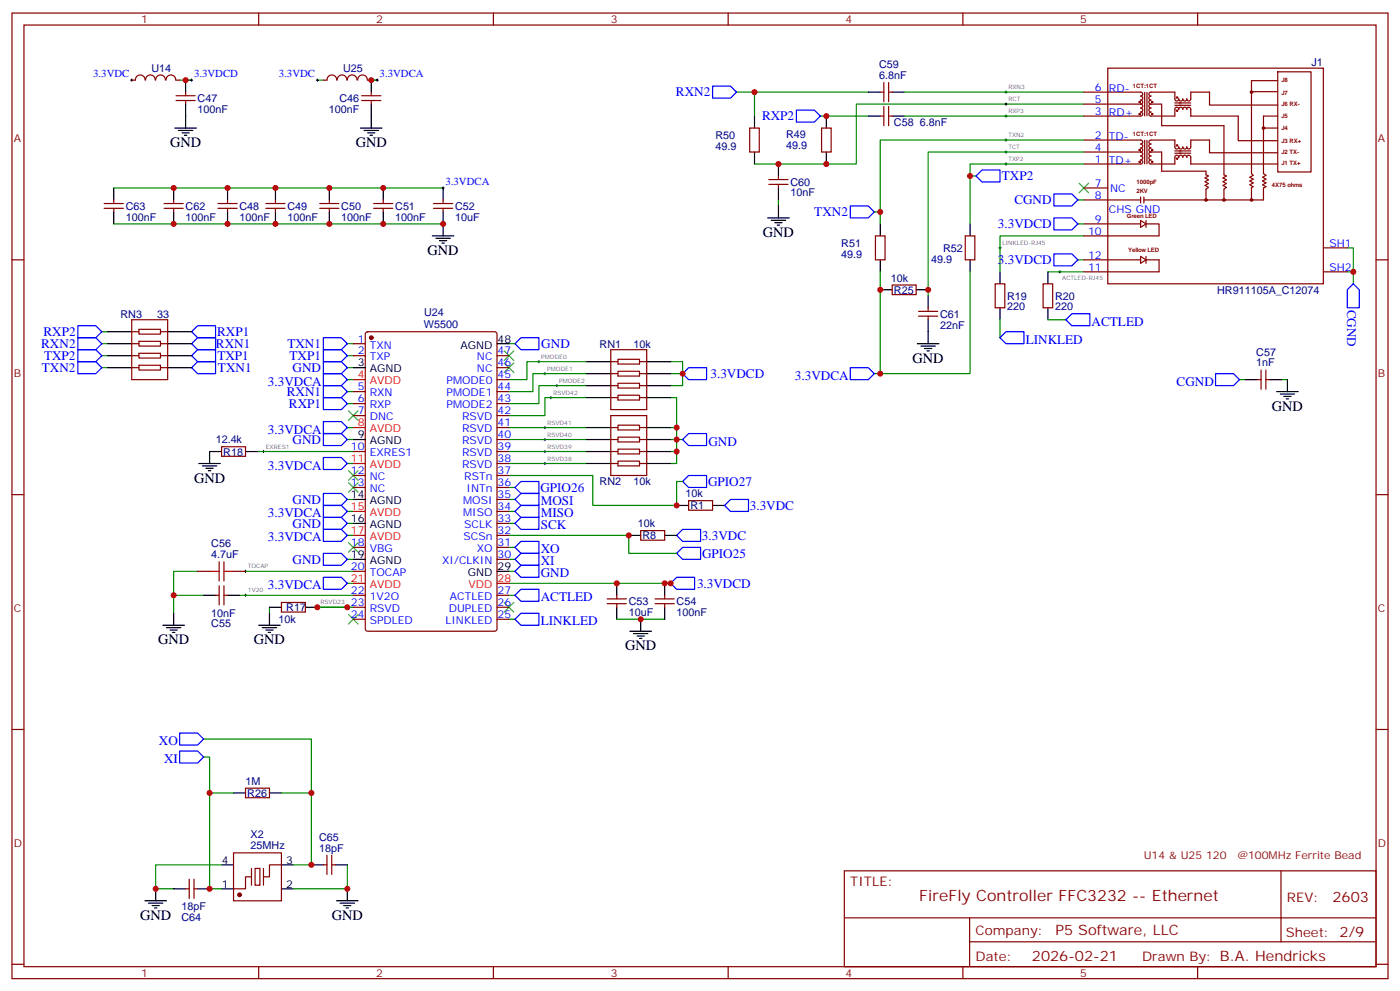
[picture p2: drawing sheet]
<svg xmlns="http://www.w3.org/2000/svg" width="412mm" height="292mm" viewBox="0 0 412 292" stroke-linecap="round" stroke-linejoin="round" font-family="sans-serif">
<g fill="none" stroke="#870000" stroke-width=".35">
<path d="M3.5 3.8h405.4v284.4h-405.4zM7.1 7.4h398.2v277.3h-398.2zM76.2 3.8v3.6M145.3 3.8v3.6M214.5 3.8v3.6M283.6 3.8v3.6M352.8 3.8v3.6M38.8 23.6h1.1M39.9 23.6a1.41 1.41 0 0 1 1.4-1.5 1.41 1.41 0 0 1 1.4 1.5M42.9 23.6a1.41 1.41 0 0 1 1.4-1.5 1.41 1.41 0 0 1 1.4 1.5M45.9 23.6a1.41 1.41 0 0 1 1.4-1.5 1.41 1.41 0 0 1 1.4 1.5M48.9 23.6a1.41 1.41 0 0 1 1.4-1.5 1.41 1.41 0 0 1 1.4 1.5"/>
<path d="M51.9 28.2h5.6M51.9 29.6h5.6M51.9 23.6h1M54.7 27.1v1.1M54.7 29.6v1.1M99.2 23.6a1.41 1.41 0 0 0-1.4-1.5 1.41 1.41 0 0 0-1.5 1.5h-1.1M99.3 23.6a1.41 1.41 0 0 1 1.4-1.5 1.41 1.41 0 0 1 1.5 1.5M102.3 23.6a1.41 1.41 0 0 1 1.4-1.5 1.41 1.41 0 0 1 1.4 1.5M105.4 23.6a1.41 1.41 0 0 1 1.4-1.5 1.41 1.41 0 0 1 1.4 1.5M106.5 28.2h5.7M106.5 29.6h5.7M108.3 23.6h1.1"/>
<path d="M109.4 27.1v1.1M109.4 29.6v1.1M220.8 37.7h2.9v7.1h-2.9zM242 37.7h2.8v7.1h-2.8zM259.3 27.1h1M259.3 34.2h1M260.3 24.3v5.7M260.3 31.4v5.6M261.8 24.3v5.7M261.8 31.4v5.6M261.8 27.1h1M261.8 34.2h1"/>
<path d="M319.3 27.1h16.7a.58 .58 0 0 1 .6 .6 .58 .58 0 0 1-.6 .6 .59 .59 0 0 1 .6 .6 .59 .59 0 0 1-.6 .6 .59 .59 0 0 1 .6 .6 .59 .59 0 0 1-.6 .6M319.3 30.7h16.7M326.3 20.1h63.5v63.5h-63.5zM336 30.7a.58 .58 0 0 1 .6 .5 .58 .58 0 0 1-.6 .6 .59 .59 0 0 1 .6 .6 .59 .59 0 0 1-.6 .6 .59 .59 0 0 1 .6 .6 .59 .59 0 0 1-.6 .6h-16.7M337.2 27.2v6.9M337.9 27.2v6.9M339 30.7a.59 .59 0 0 1-.6-.6 .59 .59 0 0 1 .6-.6 .59 .59 0 0 1-.6-.6 .59 .59 0 0 1 .6-.6 .58 .58 0 0 1-.6-.6 .58 .58 0 0 1 .6-.6h7.1v2a.58 .58 0 0 0 .6 .6 .58 .58 0 0 0 .5-.6 .59 .59 0 0 0 .6 .6 .59 .59 0 0 0 .6-.6 .59 .59 0 0 0 .6 .7 .59 .59 0 0 0 .6-.7 .58 .58 0 0 0 .6 .6 .58 .58 0 0 0 .6-.6v-2h5.5v3.8h20.1M339 30.7h3.2M339 30.7a.58 .58 0 0 0-.6 .5 .58 .58 0 0 0 .6 .6 .59 .59 0 0 0-.6 .6 .59 .59 0 0 0 .6 .6 .59 .59 0 0 0-.6 .6 .59 .59 0 0 0 .6 .6h7.1v-2a.58 .58 0 0 1 .6-.6 .58 .58 0 0 1 .5 .6 .59 .59 0 0 1 .6-.6 .59 .59 0 0 1 .6 .6 .59 .59 0 0 1 .6-.6 .59 .59 0 0 1 .6 .6 .58 .58 0 0 1 .6-.6 .58 .58 0 0 1 .6 .6v2h13.9v7.2h11.7M342.2 30.7v6.3h18.3v14.5l.7 .3-.9 .6 .9 .5-.9 .6 .9 .6-.9 .5 .9 .6-.7 .5v3.2M346.1 31h4.7M346.1 30.3h4.7"/>
<path d="M368.6 27h7.8M372.2 37.7h4.2M376.4 21.1h9.8v29.5h-9.8zM376.4 34.2h-4.2v16.9l.7 .5-1 .6 1 .5-1 .6 1 .6-1 .5 1 .6-.7 .4v3.5h-35.2M376.4 23.8h-7.8l.1 27.3 .4 .5-.9 .6 .9 .5-.9 .6 .9 .6-.9 .5 .9 .6-.5 .2v3.7M30.7 59.9h5.6M33.5 58.9v1M48.3 59.9h5.7M51.2 58.9v1M64.2 59.9h5.6M67 58.9v1M78.3 59.9h5.7"/>
<path d="M81.1 58.9v1M94.2 59.9h5.6M97 58.9v1M110.1 59.9h5.6M112.9 58.9v1M127.7 59.9h5.6M130.5 58.9v1M226.5 52.9h5.6M226.5 54.3h5.6M229.3 51.8v1.1M229.3 54.3v1.1M319.3 41.2h16.7a.58 .58 0 0 1 .6 .6 .58 .58 0 0 1-.6 .6 .59 .59 0 0 1 .6 .6 .59 .59 0 0 1-.6 .6 .59 .59 0 0 1 .6 .6 .59 .59 0 0 1-.6 .6"/>
<path d="M319.3 58.9h16.7M319.3 44.8h16.7M319.3 55.4h7M336 44.8a.58 .58 0 0 1 .6 .5 .58 .58 0 0 1-.6 .6 .59 .59 0 0 1 .6 .6 .59 .59 0 0 1-.6 .6 .59 .59 0 0 1 .6 .6 .59 .59 0 0 1-.6 .6h-16.7M336 58v1.8M337 58v1.8M337.2 41.3v6.9M337.9 41.3v6.9M339 44.8a.59 .59 0 0 1-.6-.6 .59 .59 0 0 1 .6-.6 .59 .59 0 0 1-.6-.6 .59 .59 0 0 1 .6-.6 .58 .58 0 0 1-.6-.6 .58 .58 0 0 1 .6-.6h7.1v2.1a.58 .58 0 0 0 .6 .6 .58 .58 0 0 0 .5-.6 .59 .59 0 0 0 .6 .6 .59 .59 0 0 0 .6-.6 .59 .59 0 0 0 .6 .6 .59 .59 0 0 0 .6-.6 .58 .58 0 0 0 .6 .6 .58 .58 0 0 0 .6-.6v-2.1h5.5v3.8h20.1M339 44.8h3.2M339 44.8a.58 .58 0 0 0-.6 .5 .58 .58 0 0 0 .6 .6 .59 .59 0 0 0-.6 .6 .59 .59 0 0 0 .6 .6 .59 .59 0 0 0-.6 .6 .59 .59 0 0 0 .6 .6h7.1v-2a.58 .58 0 0 1 .6-.6 .58 .58 0 0 1 .5 .6 .59 .59 0 0 1 .6-.6 .59 .59 0 0 1 .6 .6 .59 .59 0 0 1 .6-.6 .59 .59 0 0 1 .6 .6 .58 .58 0 0 1 .6-.6 .58 .58 0 0 1 .6 .6v2h25.6M342.2 44.8v5.6h13v1.1l.8 .3-1 .6 1 .5-1 .6 1 .6-1 .5 1 .6-.8 .5v3.2"/>
<path d="M346.1 45.1h4.7M346.1 44.4h4.7M3.5 76.5h3.6M30.7 61.3h5.6M33.5 61.3v1.1M48.3 61.3h5.7M51.2 61.3v1.1M64.2 61.3h5.6M67 61.3v1.1M78.3 61.3h5.7M81.1 61.3v1.1M94.2 61.3h5.6"/>
<path d="M97 61.3v1.1M110.1 61.3h5.6M112.9 61.3v1.1M127.7 61.3h5.6M130.5 61.3v1.1M257.9 69.5h2.8v7h-2.8zM284.3 69.5h2.9v7h-2.9zM319.3 76.5h16.7M319.3 65.9h16.7M336 64.9l1.6 1-1.6 1zM336 75.5l1.6 1-1.6 1zM337.6 65.9h3.8v3.6h-22.1"/>
<path d="M337.6 76.5h3.8v3.5h-22.1M337.6 64.9v2M337.6 75.5v2M389.8 73h7.1M405.3 76.5h3.6M38.8 94.2h10.6v17.6h-10.6zM38.8 97.7h2.1M40.9 97h6.4v1.4h-6.4zM47.3 97.7h2.1M107.8 97.9l.5-.2h37.4l.6 .4 .1 87.1-.5 .6-37.6 .1-.6-.5-.1-87zM262.8 83.9h7.1v2.8h-7.1zM270.6 91.7h5.6"/>
<path d="M270.6 93.1h5.6M273.4 90.6v1.1M273.4 93.1v1.1M293.2 83.6h2.8v7h-2.8zM307.3 83.6h2.8v7h-2.8zM389.8 80h7.1M38.8 108.3h2.1M38.8 104.7h2.1M38.8 101.2h2.1M40.9 100.5h6.4v1.4h-6.4zM40.9 104h6.4v1.4h-6.4zM40.9 107.6h6.4v1.4h-6.4z"/>
<path d="M47.3 108.3h2.1M47.3 104.7h2.1M47.3 101.2h2.1M104.1 104.7h3.5M104.1 101.2h3.5M104.1 115.3h3.5M104.1 118.9h3.5M146.4 108.3h3.5M146.4 104.7h3.5M146.4 111.8h3.5M146.4 115.3h3.5M146.4 118.9h3.5"/>
<path d="M179.9 103h10.6v17.6h-10.6zM179.9 106.5h2.1M179.9 117.1h2.1M179.9 110h2.1M179.9 113.6h2.1M182 116.4h6.4v1.4h-6.4zM182 112.9h6.4v1.4h-6.4zM182 109.3h6.4v1.4h-6.4zM182 105.8h6.4v1.4h-6.4zM188.4 106.5h2.1M188.4 117.1h2.1M188.4 110h2.1"/>
<path d="M188.4 113.6h2.1M370.4 111.8h1.1M371.5 109v5.6M372.9 111.8h1M372.9 109v5.6M65.3 131.6h7v2.8h-7zM104.1 133h3.5M104.1 122.4h3.5M146.4 125.9h3.5M146.4 136.5h3.5M146.4 129.4h3.5M146.4 133h3.5"/>
<path d="M146.4 122.4h3.5M179.9 125.9h2.1M179.9 122.4h10.6v17.6h-10.6zM179.9 136.5h2.1M179.9 129.4h2.1M179.9 133h2.1M182 135.8h6.4v1.4h-6.4zM182 132.3h6.4v1.4h-6.4zM182 128.7h6.4v1.4h-6.4zM182 125.2h6.4v1.4h-6.4zM188.4 125.9h2.1M188.4 136.5h2.1"/>
<path d="M188.4 129.4h2.1M188.4 133h2.1M3.5 145.7h3.6M104.1 140h3.5M104.1 143.5h3.5M146.4 140h3.5M146.4 143.5h3.5M146.4 157.7h3.5M146.4 154.1h3.5M146.4 150.6h3.5M146.4 147.1h3.5M188.7 156.2h7.1v2.9h-7.1z"/>
<path d="M202.8 147.4h7.1v2.8h-7.1zM405.3 145.7h3.6M58.2 168.2h3.5M63.5 175.3h1.1M64.6 172.5v5.6M66 172.5v5.6M66 175.3h1M68.8 168.2h3.5M82.9 177.4h7.1v2.8h-7.1zM104.1 168.2h3.5M104.1 175.3h3.5M104.1 161.2h3.5"/>
<path d="M104.1 178.8h3.5M146.4 175.3h3.5M146.4 161.2h3.5M146.4 178.8h3.5M146.4 164.7h3.5M178.9 176.4h5.6M178.9 177.8h5.6M181.7 175.3v1.1M181.7 177.8v1M193 176.4h5.6M193 177.8h5.6M195.8 175.3v1.1"/>
<path d="M195.8 177.8v1M104.1 182.4h3.5M146.4 182.4h3.5M3.5 214.8h3.6M405.3 214.8h3.6M72.3 232.1h7.1v2.8h-7.1zM55.7 258.9v5.6M57.1 258.9v5.6M68.8 251.1h14.1v14.2h-14.1zM74.1 258.2h-1.8v3.5h-3.5M75.1 255.7h1.5v5h-1.5zM82.9 254.7h-3.5v3.5h-1.8"/>
<path d="M95.2 254.7h1.1M96.3 251.8v5.7M97.7 251.8v5.7M97.7 254.7h1.1M248.7 256.4h156.6v28.3h-156.6zM377.3 256.5v20.8M54.7 261.7h1M57.1 261.7h1.1M248.7 270.3h156.5M285.6 277.3h119.6M285.6 270.3v14.1M3.5 284h3.6"/>
<path d="M76.2 284.7v3.5M145.3 284.7v3.5M214.5 284.7v3.5M283.6 284.7v3.5M352.8 284.7v3.5M405.3 284h3.6"/>
</g>
<g fill="none" stroke="#008700" stroke-width=".35">
<path d="M52.9 23.6h3.5M93.5 23.6h1.7M109.4 23.6h1.7M217 27.1h5.2v7.1M222.2 27.1h33.6M241.7 34.2h14.1M266.3 34.2h53M266.3 27.1h53M319.3 30.7h-67.1v17.6h-30M33.5 55.4h97M229.3 58.9v1.7M285.8 51.8h1.7"/>
<path d="M317.5 58.9h1.8M319.3 44.8h-45.9v42.3M319.3 48.3h-33.5v17.6M319.3 41.2h-60v21.2h-1.8M33.5 65.9h97M259.3 62.4v3.5M317.5 76.5h1.8M317.5 65.9h1.8M319.3 69.5h-24.7v10.5M396.9 73h1.7v7h-1.7M30 97.7h1.7M259.3 80v30h-1.8"/>
<path d="M285.8 80v30h-26.5M294.6 94.2v5.2M308.7 80h10.6M308.7 94.2h5.3M398.6 80v3.6M30 104.7h1.7M30 101.2h1.7M30 108.3h1.7M102.3 118.9h1.8M102.3 115.3h1.8M102.3 104.7h1.8M102.3 101.2h1.8"/>
<path d="M102.3 108.3h1.8M102.3 111.8h1.8M149.9 101.2h1.8M172.9 117.1h-12.4v5.3h-10.6M172.9 113.6h-14.2v5.3h-8.8M172.9 110h-15.9v5.3h-7.1M172.9 106.5h-17.7v5.3h-5.3M197.6 106.5h3.5v7.1h-3.5M197.6 117.1h1.7v19.4h-1.7M197.6 110h3.5M365.1 111.8h1.8M377.5 111.8h1.7"/>
<path d="M75.8 133h28.3M102.3 129.4h1.8M102.3 125.9h1.8M102.3 136.5h1.8M149.9 133h23M149.9 129.4h23M149.9 125.9h23M149.9 136.5h23M197.6 133h1.7M197.6 129.4h3.5M197.6 125.9h1.7M102.3 157.7h1.8"/>
<path d="M102.3 150.6h1.8M102.3 154.1h1.8M102.3 147.1h1.8M149.9 157.7h35.3v5.2h14.1M149.9 140h24.7v8.8h24.7v-7h1.8M149.9 143.5h1.8M149.9 150.6h1.8M149.9 154.1h1.8M149.9 147.1h1.8M51.2 175.3h8.8M58.2 168.2h-7v12.4M70.6 175.3h33.5"/>
<path d="M72.3 168.2h31.8M79.4 178.8v1.8M93.5 178.8h10.6M102.3 171.8h1.8M102.3 164.7h1.8M149.9 175.3h1.8M149.9 171.8h47.7M149.9 164.7h1.8M149.9 161.2h1.8M149.9 168.2h1.8M149.9 182.4h1.8M181.7 182.4h14.1"/>
<path d="M60 217.6h31.7v37.1h-5.3M60 222.9h1.7v38.8h3.6M61.7 233.5h7.1M82.9 233.5h8.8M65.3 254.7h-19.4v7h5.3M102.3 254.7v7h-15.9"/>
</g>
<g fill="none" stroke="#00f" stroke-width=".35">
<path d="M209.9 25.4h5.3l1.8 1.7-1.8 1.8h-5.3zM234.6 32.4h5.3l1.8 1.8-1.8 1.7h-5.3zM289.3 50.1h5.3v3.5h-5.3l-1.8-1.8zM310.4 57.1h5.3l1.8 1.8-1.8 1.7h-5.3zM250.5 60.6h5.3l1.7 1.8-1.7 1.8h-5.3zM310.4 74.8h5.3l1.8 1.7-1.8 1.8h-5.3zM310.4 64.2h5.3l1.8 1.7-1.8 1.8h-5.3zM22.9 95.9h5.3l1.8 1.8-1.8 1.7h-5.3zM22.9 99.4h5.3l1.8 1.8-1.8 1.8h-5.3zM58.2 99.4h5.3v3.6h-5.3l-1.8-1.8zM58.2 95.9h5.3v3.5h-5.3l-1.8-1.7zM95.2 99.4h5.3l1.8 1.8-1.8 1.8h-5.3z"/>
<path d="M153.5 99.4h5.2v3.6h-5.2l-1.8-1.8zM296.3 97.7h5.3v3.5h-5.3l-1.7-1.8zM314 94.2l1.7-1.8h5.3v3.5h-5.3zM396.9 85.3l1.7-1.7 1.8 1.7v5.3h-3.5zM22.9 103h5.3l1.8 1.7-1.8 1.8h-5.3zM22.9 106.5h5.3l1.8 1.8-1.8 1.7h-5.3zM58.2 106.5h5.3v3.5h-5.3l-1.8-1.7zM58.2 103h5.3v3.5h-5.3l-1.8-1.8zM95.2 117.1h5.3l1.8 1.8-1.8 1.7h-5.3zM95.2 113.6h5.3l1.8 1.7-1.8 1.8h-5.3zM95.2 103h5.3l1.8 1.7-1.8 1.8h-5.3zM95.2 110h5.3l1.8 1.8-1.8 1.8h-5.3z"/>
<path d="M95.2 106.5h5.3l1.8 1.8-1.8 1.7h-5.3zM202.8 108.3h5.3v3.5h-5.3l-1.7-1.8zM250.5 108.3h5.3l1.7 1.7-1.7 1.8h-5.3zM358.1 110h5.3l1.7 1.8-1.7 1.8h-5.3zM95.2 134.7h5.3l1.8 1.8-1.8 1.8h-5.3zM95.2 124.1h5.3l1.8 1.8-1.8 1.8h-5.3zM95.2 127.7h5.3l1.8 1.7-1.8 1.8h-5.3zM202.8 127.7h5.3v3.5h-5.3l-1.7-1.8zM95.2 155.9h5.3l1.8 1.8-1.8 1.7h-5.3zM95.2 148.8h5.3l1.8 1.8-1.8 1.8h-5.3zM95.2 152.4h5.3l1.8 1.7-1.8 1.8h-5.3zM95.2 145.3h5.3l1.8 1.8-1.8 1.7h-5.3z"/>
<path d="M153.5 159.4h5.2v3.5h-5.2l-1.8-1.7zM153.5 152.4h5.2v3.5h-5.2l-1.8-1.8zM153.5 148.8h5.2v3.6h-5.2l-1.8-1.8zM153.5 145.3h5.2v3.5h-5.2l-1.8-1.7zM153.5 141.8h5.2v3.5h-5.2l-1.8-1.8zM201.1 155.9h5.3v3.5h-5.3l-1.8-1.7zM202.8 140h5.3v3.5h-5.3l-1.7-1.7zM215.2 147.1h5.3v3.5h-5.3l-1.8-1.8zM95.2 170h5.3l1.8 1.8-1.8 1.7h-5.3zM95.2 162.9h5.3l1.8 1.8-1.8 1.8h-5.3zM153.5 173.5h5.2v3.6h-5.2l-1.8-1.8zM153.5 162.9h5.2v3.6h-5.2l-1.8-1.8z"/>
<path d="M153.5 166.5h5.2v3.5h-5.2l-1.8-1.8zM199.3 170h5.3v3.5h-5.3l-1.7-1.7zM201.1 161.2h5.3v3.5h-5.3l-1.8-1.8zM153.5 180.6h5.2v3.5h-5.2l-1.8-1.7zM52.9 215.9h5.3l1.8 1.7-1.8 1.8h-5.3zM52.9 221.2h5.3l1.8 1.7-1.8 1.8h-5.3z"/>
</g>
<g fill="none" stroke="#000" stroke-width=".35">
<path d="M51.5 37.7h6.4M52.6 38.4h4.2M53.6 39.1h2.1M54.3 39.8h.7M54.7 23.6v3.5M54.7 30.7v7M106.2 37.7h6.3M107.2 38.4h4.3M108.3 39.1h2.1M109 39.8h.7M109.4 23.6v3.5M109.4 30.7v7"/>
<path d="M222.2 34.2v3.5M243.4 34.2v3.5M255.8 27.1h3.5M255.8 34.2h3.5M262.8 27.1h3.5M262.8 34.2h3.5M33.5 55.4v3.5M51.2 55.4v3.5M67 55.4v3.5M81.1 55.4v3.5M97 55.4v3.5M112.9 55.4v3.5"/>
<path d="M130.5 55.4v3.5M222.2 44.8v3.5M229.3 48.3v3.5M229.3 55.4v3.5M243.4 44.8v3.5M33.5 62.4v3.5M51.2 62.4v3.5M67 62.4v3.5M81.1 62.4v3.5M97 62.4v3.5M112.9 62.4v3.5M127.4 69.5h6.3"/>
<path d="M128.4 70.2h4.2M129.5 70.9h2.1M130.2 71.6h.7M130.5 62.4v7.1M226.1 64.2h6.4M227.2 64.9h4.2M228.2 65.6h2.2M229 66.3h.7M229.3 60.6v3.6M259.3 65.9v3.6M259.3 76.5v3.5M285.8 65.9v3.6"/>
<path d="M285.8 76.5v3.5M31.7 97.7h7.1M49.4 97.7h7M259.3 85.3h3.5M269.9 85.3h3.5M273.4 87.1v3.5M273.4 94.2v7M294.6 80v3.6M294.6 90.6v3.6M308.7 80v3.6M308.7 90.6v3.6M31.7 101.2h7.1"/>
<path d="M31.7 104.7h7.1M31.7 108.3h7.1M49.4 101.2h7M49.4 104.7h7M49.4 108.3h7M104.1 108.3h3.5M146.4 101.2h3.5M172.9 117.1h7M172.9 113.6h7M172.9 110h7M172.9 106.5h7M190.5 117.1h7.1"/>
<path d="M190.5 113.6h7.1M190.5 110h7.1M190.5 106.5h7.1M270.2 101.2h6.4M271.3 101.9h4.2M272.3 102.6h2.2M273 103.3h.8M366.9 111.8h3.5M373.9 111.8h3.6M376.1 115.3h6.3M377.1 116h4.3M378.2 116.7h2.1"/>
<path d="M378.9 117.4h.7M379.2 111.8v3.5M58.6 136.5h6.3M59.6 137.2h4.3M60.7 137.9h2.1M61.4 138.6h.7M65.3 133h-3.6v3.5M72.3 133h3.5M104.1 129.4h3.5M172.9 136.5h7M172.9 133h7M172.9 129.4h7"/>
<path d="M172.9 125.9h7M190.5 136.5h7.1M190.5 133h7.1M190.5 129.4h7.1M190.5 125.9h7.1M104.1 147.1h3.5M104.1 154.1h3.5M185.2 157.7h3.5M195.8 157.7h3.5M199.3 148.8h3.5M209.9 148.8h3.5M60 175.3h3.5"/>
<path d="M67 175.3h3.6M79.4 178.8h3.5M90 178.8h3.5M104.1 164.7h3.5M146.4 168.2h3.5M181.7 171.8v3.5M181.7 178.8v3.6M195.8 171.8v3.5M195.8 178.8v3.6M48 184.1h6.3M49 184.8h4.3M50.1 185.5h2.1"/>
<path d="M50.8 186.2h.7M51.2 180.6v3.5M76.2 184.1h6.3M77.3 184.8h4.2M78.3 185.5h2.1M79 186.2h.7M79.4 180.6v3.5M185.6 185.9h6.3M186.6 186.6h4.3M187.7 187.3h2.1M188.4 188h.7M188.7 182.4v3.5"/>
<path d="M68.8 233.5h3.5M79.4 233.5h3.5M65.3 254.7h3.5M82.9 254.7h3.5M91.7 254.7h3.5M98.8 254.7h3.5M42.7 265.3h6.3M43.7 266h4.3M44.8 266.7h2.1M45.5 267.4h.7M45.9 261.7v3.6M51.2 261.7h3.5"/>
<path d="M58.2 261.7h3.5M65.3 261.7h3.5M82.9 261.7h3.5M99.1 265.3h6.4M100.2 266h4.2M101.2 266.7h2.2M102 267.4h.7M102.3 261.7v3.6"/>
</g>
<g fill="none" stroke="#000" stroke-width=".29">
<path d="M38.5 23.6h.7M38.8 23.2v.8M56.1 23.6h.7M56.4 23.2v.8M93.1 23.6h.7M93.5 23.2v.8M110.8 23.6h.7M111.1 23.2v.8M296 34.2h.7M296 27.1h.7M296 30.7h.7M296.3 26.8v.7"/>
<path d="M296.3 30.3v.7M296.3 33.8v.7M130.2 55.4h.7M130.5 55v.7M296 41.2h.7M296 48.3h.7M296 44.8h.7M296.3 40.9v.7M296.3 44.4v.7M296.3 47.9v.7M294.2 73h.7M294.6 72.6v.7"/>
<path d="M312.2 79.7v.7M311.9 80h.7M158.4 106.5h.7M158.7 106.2v.7M160.2 110h.7M160.5 109.7v.7M161.9 117.1h.7M162.3 116.7v.7M163.7 113.6h.7M164 113.2v.7M77.3 133h.7M77.6 132.6v.7"/>
<path d="M160.2 133h.7M160.2 136.5h.7M160.2 129.4h.7M160.2 125.9h.7M160.5 125.6v.7M160.5 129.1v.7M160.5 132.6v.7M160.5 136.1v.7M72 175.3h.7M72 168.2h.7M72.3 167.9v.7M72.3 174.9v.7"/>
<path d="M102 178.8h.7M102.3 178.5v.7"/>
</g>
<g fill="none" stroke="#3c3" stroke-width=".35">
<path d="M317.9 53.9l2.8 2.9M320.7 53.9l-2.8 2.9M148.5 103.3l2.8 2.9M148.5 106.9l2.8 2.8M151.3 103.3l-2.8 2.9M151.3 106.9l-2.8 2.8M102.7 121l2.8 2.8M102.7 138.6l2.8 2.8M105.5 121l-2.8 2.8M105.5 138.6l-2.8 2.8M102.7 159.8l2.8 2.8M102.7 142.1l2.8 2.9"/>
<path d="M105.5 159.8l-2.8 2.8M105.5 142.1l-2.8 2.9M148.5 177.4l2.8 2.8M151.3 177.4l-2.8 2.8M102.7 180.9l2.8 2.9M105.5 180.9l-2.8 2.9"/>
</g>
<path d="M61.7 168.2h2.9M64.6 165.4v5.7M66 165.4v5.7M66 168.2h2.8" fill="none" stroke="#a10000" stroke-width=".35"/>
<g fill="#870000" stroke="#870000" stroke-width=".35">
<circle cx="368.7" cy="27.1" r=".35"/>
<circle cx="372.2" cy="37.7" r=".35"/>
<circle cx="360.5" cy="58.9" r=".35"/>
<circle cx="368.7" cy="58.9" r=".35"/>
<circle cx="339.4" cy="30.1" r=".18"/>
<circle cx="335.7" cy="30.1" r=".18"/>
<circle cx="335.7" cy="33.6" r=".18"/>
<circle cx="339.4" cy="33.6" r=".18"/>
<circle cx="335.7" cy="44.2" r=".18"/>
<circle cx="335.7" cy="47.7" r=".18"/>
<circle cx="339.4" cy="44.2" r=".18"/>
<circle cx="339.4" cy="47.7" r=".18"/>
<circle cx="346.7" cy="28.7" r=".18"/>
<circle cx="346.7" cy="32.6" r=".18"/>
<circle cx="346.7" cy="42.8" r=".18"/>
<circle cx="346.7" cy="46.7" r=".18"/>
<circle cx="355.2" cy="58.9" r=".35"/>
<circle cx="109.4" cy="99.4" r=".53"/>
<circle cx="70.6" cy="263.5" r=".53"/>
</g>
<path d="M104.1 111.8h3.5M104.1 125.9h3.5M104.1 136.5h3.5M104.1 150.6h3.5M104.1 157.7h3.5M104.1 171.8h3.5M146.4 171.8h3.5" fill="none" stroke="#f00" stroke-width=".35"/>
<path d="M74.1 255.7v5M77.6 255.7v5" fill="none" stroke="#871200" stroke-width=".35"/>
<g fill="#c00">
<circle cx="51.2" cy="175.3" r=".88"/>
<circle cx="93.5" cy="178.8" r=".88"/>
<circle cx="102.3" cy="178.8" r=".88"/>
<circle cx="201.1" cy="110" r=".88"/>
<circle cx="243.4" cy="48.3" r=".88"/>
<circle cx="229.3" cy="48.3" r=".88"/>
<circle cx="243.4" cy="34.2" r=".88"/>
<circle cx="222.3" cy="27.1" r=".88"/>
<circle cx="112.9" cy="55.4" r=".88"/>
<circle cx="97" cy="55.4" r=".88"/>
<circle cx="81.1" cy="55.4" r=".88"/>
<circle cx="67" cy="55.4" r=".88"/>
<circle cx="51.2" cy="55.4" r=".88"/>
<circle cx="109.4" cy="23.6" r=".88"/>
<circle cx="54.7" cy="23.6" r=".88"/>
<circle cx="199.3" cy="133" r=".88"/>
<circle cx="199.3" cy="129.4" r=".88"/>
<circle cx="199.3" cy="125.9" r=".88"/>
<circle cx="259.3" cy="62.4" r=".88"/>
<circle cx="285.8" cy="51.8" r=".88"/>
<circle cx="273.4" cy="85.3" r=".88"/>
<circle cx="259.3" cy="85.3" r=".88"/>
<circle cx="259.3" cy="110" r=".88"/>
<circle cx="398.6" cy="80" r=".88"/>
<circle cx="197.6" cy="171.8" r=".88"/>
<circle cx="188.7" cy="182.4" r=".88"/>
<circle cx="195.8" cy="171.8" r=".88"/>
<circle cx="181.7" cy="171.8" r=".88"/>
<circle cx="130.5" cy="65.9" r=".88"/>
<circle cx="112.9" cy="65.9" r=".88"/>
<circle cx="97" cy="65.9" r=".88"/>
<circle cx="81.1" cy="65.9" r=".88"/>
<circle cx="67" cy="65.9" r=".88"/>
<circle cx="51.2" cy="65.9" r=".88"/>
<circle cx="102.3" cy="261.7" r=".88"/>
<circle cx="91.7" cy="254.7" r=".88"/>
<circle cx="45.9" cy="261.7" r=".88"/>
<circle cx="61.7" cy="233.5" r=".88"/>
<circle cx="61.7" cy="261.7" r=".88"/>
<circle cx="91.7" cy="233.5" r=".88"/>
<circle cx="185.2" cy="157.7" r=".88"/>
<circle cx="199.3" cy="148.8" r=".88"/>
</g>
<text font-size="4.6" fill="#800" x="270.8" y="265.5">FireFly Controller FFC3232 -- Ethernet</text>
<g font-size="4.2">
<text x="50.1" y="43.4">GND</text>
<text x="104.8" y="43.4">GND</text>
<text x="224.7" y="69.8">GND</text>
<text x="125.9" y="75.1">GND</text>
<text x="268.8" y="106.9">GND</text>
<text x="374.6" y="121">GND</text>
<text x="57.1" y="142.1">GND</text>
<text x="46.6" y="189.8">GND</text>
<text x="74.8" y="189.8">GND</text>
<text x="184.1" y="191.5">GND</text>
<text x="41.3" y="270.9">GND</text>
<text x="97.7" y="270.9">GND</text>
</g>
<g font-size="4.2" fill="#800">
<text x="392.5" y="265.7">2603</text>
<text x="310.9" y="275.3">P5 Software, LLC</text>
<text x="304" y="283.1">2026-02-21</text>
</g>
<g font-size="3.9" fill="#00f">
<text x="199.1" y="28.4">RXN2</text>
<text x="224.5" y="35.5">RXP2</text>
<text x="295.1" y="53.1">TXP2</text>
<text x="239.9" y="63.7">TXN2</text>
<text x="298.8" y="60.1">CGND</text>
<text x="293.9" y="67.2">3.3VDCD</text>
<text x="293.9" y="77.8">3.3VDCD</text>
<text x="321.6" y="95.9">ACTLED</text>
<text x="396.9" y="91.2" transform="rotate(90 396.9 91.2)">CGND</text>
<text x="12.8" y="99">RXP2</text>
<text x="64" y="99">RXP1</text>
<text x="302.2" y="101.2">LINKLED</text>
<text x="12.1" y="102.5">RXN2</text>
<text x="13" y="106">TXP2</text>
<text x="63.6" y="102.5">RXN1</text>
<text x="64.1" y="106">TXP1</text>
<text x="84.6" y="102.5">TXN1</text>
<text x="85.3" y="106">TXP1</text>
<text x="159.5" y="102.4">GND</text>
<text x="12.3" y="109.5">TXN2</text>
<text x="64.2" y="109.5">TXN1</text>
<text x="78.9" y="113.6">3.3VDCA</text>
<text x="86.2" y="109.5">GND</text>
<text x="209.3" y="111.3">3.3VDCD</text>
<text x="234.1" y="111.8">3.3VDCA</text>
<text x="346.6" y="113.6">CGND</text>
<text x="84.5" y="116.6">RXN1</text>
<text x="85.1" y="120.1">RXP1</text>
<text x="78.9" y="127.7">3.3VDCA</text>
<text x="86.2" y="130.7">GND</text>
<text x="208.7" y="131.2">GND</text>
<text x="78.9" y="138.3">3.3VDCA</text>
<text x="208.6" y="143.1">GPIO27</text>
<text x="86.2" y="148.3">GND</text>
<text x="159.2" y="144.8">GPIO26</text>
<text x="159.3" y="148.8">MOSI</text>
<text x="78.9" y="152.4">3.3VDCA</text>
<text x="86.2" y="155.4">GND</text>
<text x="159.3" y="155.9">SCK</text>
<text x="159.3" y="152.4">MISO</text>
<text x="220.9" y="150.1">3.3VDC</text>
<text x="78.9" y="159.4">3.3VDCA</text>
<text x="206.8" y="159">3.3VDC</text>
<text x="86.2" y="166">GND</text>
<text x="159.3" y="166.5">XI</text>
<text x="159.3" y="162.9">XO</text>
<text x="206.8" y="164.2">GPIO25</text>
<text x="78.9" y="173.5">3.3VDCA</text>
<text x="159.3" y="170">GND</text>
<text x="205.3" y="173">3.3VDCD</text>
<text x="159.3" y="177.1">ACTLED</text>
<text x="159.3" y="184.1">LINKLED</text>
<text x="46.8" y="219.4">XO</text>
<text x="48.3" y="224.7">XI</text>
</g>
<g font-size="3.9" fill="#800">
<text x="250.5" y="261">TITLE:</text>
<text x="379.1" y="265.7">REV:</text>
<text x="287.4" y="275.2">Company:</text>
<text x="378.7" y="275.8">Sheet: 2/9</text>
<text x="287.4" y="282.9">Date:</text>
<text x="336.4" y="283">Drawn By: B.A. Hendricks</text>
</g>
<g font-size="3.2" fill="#800">
<text x="41.6" y="6.8">1</text>
<text x="110.8" y="6.8">2</text>
<text x="179.9" y="6.8">3</text>
<text x="249.1" y="6.8">4</text>
<text x="318.2" y="6.8">5</text>
<text x="4.1" y="41.9">A</text>
<text x="405.9" y="41.9">A</text>
<text x="4.1" y="111.1">B</text>
<text x="405.9" y="111.1">B</text>
<text x="4.1" y="180.2">C</text>
<text x="405.9" y="180.2">C</text>
<text x="4.1" y="249.4">D</text>
<text x="405.9" y="249.4">D</text>
<text x="336.9" y="252.9">U14 &amp; U25 120</text>
<text x="364.5" y="252.9">@100MHz Ferrite Bead</text>
<text x="41.6" y="287.7">1</text>
<text x="110.8" y="287.7">2</text>
<text x="179.9" y="287.7">3</text>
<text x="249.1" y="287.7">4</text>
<text x="318.2" y="287.7">5</text>
</g>
<g font-size="3.2" fill="#00f">
<text x="27.5" y="22.7">3.3VDC</text>
<text x="57.1" y="22.7">3.3VDCD</text>
<text x="82.1" y="22.7">3.3VDC</text>
<text x="111.8" y="22.7">3.3VDCA</text>
<text x="322.5" y="26.8">6</text>
<text x="326.7" y="27.1">RD-</text>
<text x="322.5" y="30.3">5</text>
<text x="322.5" y="33.8">3</text>
<text x="326.7" y="34.2">RD+</text>
<text x="322.5" y="40.9">2</text>
<text x="326.7" y="41.2">TD-</text>
<text x="322.5" y="47.9">1</text>
<text x="322.5" y="44.4">4</text>
<text x="326.7" y="48.3">TD+</text>
<text x="131.2" y="54.5">3.3VDCA</text>
<text x="322.5" y="55">7</text>
<text x="322.5" y="58.5">8</text>
<text x="327" y="56.4">NC</text>
<text x="322.5" y="65.6">9</text>
<text x="326.7" y="62.8">CHS GND</text>
<text x="320.5" y="69.1">10</text>
<text x="320.5" y="76.2">12</text>
<text x="391.6" y="72.6">SH1</text>
<text x="320.5" y="79.7">11</text>
<text x="391.6" y="79.7">SH2</text>
<text x="105.4" y="100.9">1</text>
<text x="105.4" y="104.4">2</text>
<text x="108.9" y="102.6">TXN</text>
<text x="108.9" y="106.2">TXP</text>
<text x="140.5" y="106.2">NC</text>
<text x="146.6" y="107.9">46</text>
<text x="146.6" y="104.4">47</text>
<text x="131.5" y="113.2">PMODE0</text>
<text x="140.5" y="109.7">NC</text>
<text x="146.6" y="111.4">45</text>
<text x="105.4" y="115">5</text>
<text x="105.4" y="118.5">6</text>
<text x="108.9" y="116.7">RXN</text>
<text x="131.5" y="116.7">PMODE1</text>
<text x="146.6" y="118.5">43</text>
<text x="146.6" y="115">44</text>
<text x="105.4" y="122">7</text>
<text x="108.9" y="120.3">RXP</text>
<text x="108.9" y="123.8">DNC</text>
<text x="131.5" y="120.3">PMODE2</text>
<text x="136.1" y="123.8">RSVD</text>
<text x="146.6" y="125.6">41</text>
<text x="146.6" y="122">42</text>
<text x="136.1" y="130.8">RSVD</text>
<text x="136.1" y="127.3">RSVD</text>
<text x="146.6" y="129.1">40</text>
<text x="103.4" y="132.6">10</text>
<text x="108.9" y="134.4">EXRES1</text>
<text x="136.1" y="137.9">RSVD</text>
<text x="136.1" y="134.4">RSVD</text>
<text x="146.6" y="136.1">38</text>
<text x="146.6" y="132.6">39</text>
<text x="103.4" y="139.7">12</text>
<text x="103.4" y="143.2">13</text>
<text x="108.9" y="141.4">NC</text>
<text x="136.8" y="141.4">RSTn</text>
<text x="146.6" y="143.2">36</text>
<text x="146.6" y="139.7">37</text>
<text x="108.9" y="145">NC</text>
<text x="136.4" y="148.5">MOSI</text>
<text x="137.4" y="145">INTn</text>
<text x="146.6" y="146.7">35</text>
<text x="136.4" y="152">MISO</text>
<text x="136.8" y="155.5">SCLK</text>
<text x="146.6" y="153.8">33</text>
<text x="146.6" y="150.2">34</text>
<text x="103.4" y="160.8">18</text>
<text x="136.5" y="159.1">SCSn</text>
<text x="146.6" y="160.8">31</text>
<text x="146.6" y="157.3">32</text>
<text x="103.4" y="167.9">20</text>
<text x="108.9" y="162.6">VBG</text>
<text x="130.3" y="166.1">XI/CLKIN</text>
<text x="140.4" y="162.6">XO</text>
<text x="146.6" y="164.4">30</text>
<text x="108.9" y="169.7">TOCAP</text>
<text x="103.4" y="174.9">22</text>
<text x="103.4" y="178.5">23</text>
<text x="108.9" y="176.7">1V2O</text>
<text x="132.5" y="176.7">ACTLED</text>
<text x="146.6" y="178.5">26</text>
<text x="146.6" y="174.9">27</text>
<text x="103.4" y="182">24</text>
<text x="108.9" y="180.2">RSVD</text>
<text x="108.9" y="183.8">SPDLED</text>
<text x="131.2" y="183.8">LINKLED</text>
<text x="132.2" y="180.2">DUPLED</text>
<text x="146.6" y="182">25</text>
</g>
<g font-size="3.2" fill="#000080">
<text x="44.6" y="21.2">U14</text>
<text x="101.1" y="21.2">U25</text>
<text x="258.9" y="23.2">6.8nF</text>
<text x="258.9" y="20.1">C59</text>
<text x="386.3" y="19.4">J1</text>
<text x="58.2" y="33.3">100nF</text>
<text x="58.2" y="30.1">C47</text>
<text x="96.8" y="33.3">100nF</text>
<text x="100" y="30.1">C46</text>
<text x="210.8" y="41">R50</text>
<text x="231.6" y="40.6">R49</text>
<text x="263.3" y="37.1">C58</text>
<text x="271" y="37.1">6.8nF</text>
<text x="210.8" y="44.2">49.9</text>
<text x="231.6" y="43.8">49.9</text>
<text x="232.8" y="57.8">10nF</text>
<text x="232.8" y="54.8">C60</text>
<text x="37" y="65.1">100nF</text>
<text x="37" y="61.8">C63</text>
<text x="54.7" y="65.1">100nF</text>
<text x="54.7" y="61.8">C62</text>
<text x="70.6" y="65.1">100nF</text>
<text x="70.6" y="61.8">C48</text>
<text x="84.7" y="65.1">100nF</text>
<text x="84.7" y="61.8">C49</text>
<text x="100.5" y="65.1">100nF</text>
<text x="100.5" y="61.8">C50</text>
<text x="116.4" y="65.1">100nF</text>
<text x="116.4" y="61.8">C51</text>
<text x="134.1" y="64.9">10uF</text>
<text x="134.1" y="61.8">C52</text>
<text x="247.8" y="75.9">49.9</text>
<text x="247.8" y="72.7">R51</text>
<text x="274.3" y="77.3">49.9</text>
<text x="277.8" y="74.1">R52</text>
<text x="262.5" y="82.9">10k</text>
<text x="263.3" y="86.5">R25</text>
<text x="296.7" y="88.2">R19</text>
<text x="310.8" y="88.2">R20</text>
<text x="358.5" y="86.4">HR911105A_C12074</text>
<text x="35.5" y="93.6">RN3</text>
<text x="46.3" y="93.6">33</text>
<text x="124.9" y="93.1">U24</text>
<text x="276.9" y="93.6">C61</text>
<text x="296.7" y="91.3">220</text>
<text x="310.8" y="91.3">220</text>
<text x="124.9" y="96.4">W5500</text>
<text x="276.9" y="96.7">22nF</text>
<text x="176.6" y="102.4">RN1</text>
<text x="186.6" y="102.4">10k</text>
<text x="370.1" y="107.9">1nF</text>
<text x="370.1" y="104.8">C57</text>
<text x="63.5" y="130.6">12.4k</text>
<text x="65.8" y="134.1">R18</text>
<text x="176.6" y="143">RN2</text>
<text x="186.6" y="143">10k</text>
<text x="202" y="146.5">10k</text>
<text x="187.9" y="155.3">10k</text>
<text x="203.4" y="150">R1</text>
<text x="62.2" y="161.2">C56</text>
<text x="189.2" y="158.8">R8</text>
<text x="62.2" y="164.4">4.7uF</text>
<text x="84.3" y="180">R17</text>
<text x="185.2" y="178.2">C53</text>
<text x="199.3" y="178.2">C54</text>
<text x="62.2" y="181.6">10nF</text>
<text x="62.2" y="184.7">C55</text>
<text x="82" y="183.5">10k</text>
<text x="185.2" y="181.4">10uF</text>
<text x="199.3" y="181.5">100nF</text>
<text x="72.3" y="231.1">1M</text>
<text x="72.8" y="234.6">R26</text>
<text x="73.8" y="249.9">25MHz</text>
<text x="73.8" y="246.7">X2</text>
<text x="94" y="250.8">18pF</text>
<text x="94" y="247.6">C65</text>
<text x="53.4" y="268.1">18pF</text>
<text x="53.4" y="271.3">C64</text>
</g>
<g font-size="3.2">
<text x="146.6" y="100.9">48</text>
<text x="105.4" y="107.9">3</text>
<text x="135.7" y="102.6">AGND</text>
<text x="108.9" y="109.7">AGND</text>
<text x="105.4" y="129.1">9</text>
<text x="108.9" y="130.8">AGND</text>
<text x="103.4" y="146.7">14</text>
<text x="108.9" y="148.5">AGND</text>
<text x="103.4" y="153.8">16</text>
<text x="108.9" y="155.5">AGND</text>
<text x="103.4" y="164.4">19</text>
<text x="108.9" y="166.1">AGND</text>
<text x="146.6" y="167.9">29</text>
<text x="137.8" y="169.7">GND</text>
<text x="65.4" y="254.3">4</text>
<text x="84.3" y="254.3">3</text>
<text x="65.4" y="261.4">1</text>
<text x="84.3" y="261.4">2</text>
</g>
<g font-size="3.2" fill="#f00">
<text x="105.4" y="111.4">4</text>
<text x="108.9" y="113.2">AVDD</text>
<text x="105.4" y="125.6">8</text>
<text x="108.9" y="127.3">AVDD</text>
<text x="103.4" y="136.1">11</text>
<text x="108.9" y="137.9">AVDD</text>
<text x="103.4" y="150.2">15</text>
<text x="108.9" y="152">AVDD</text>
<text x="103.4" y="157.3">17</text>
<text x="108.9" y="159.1">AVDD</text>
<text x="103.4" y="171.4">21</text>
<text x="108.9" y="173.2">AVDD</text>
<text x="138" y="173.2">VDD</text>
<text x="146.6" y="171.4">28</text>
</g>
<g font-size="1.8" fill="#666">
<text x="297" y="26.2">RXN3</text>
<text x="297" y="29.8">RCT</text>
<text x="297" y="33.3">RXP3</text>
<text x="297" y="40.4">TXN2</text>
<text x="297" y="47.4">TXP2</text>
<text x="297" y="43.9">TCT</text>
<text x="295.3" y="72.1">LINKLED-RJ45</text>
<text x="312.9" y="82.3">ACTLED-RJ45</text>
<text x="159.5" y="105.6">PMODE0</text>
<text x="161.2" y="109.1">PMODE1</text>
<text x="164.7" y="112.7">PMODE2</text>
<text x="163" y="116.2">RSVD42</text>
<text x="161.2" y="125">RSVD41</text>
<text x="161.2" y="128.6">RSVD40</text>
<text x="78.3" y="132.1">EXRES1</text>
<text x="161.2" y="135.6">RSVD38</text>
<text x="161.2" y="132.1">RSVD39</text>
<text x="73" y="167.4">TOCAP</text>
<text x="73" y="174.4">1V20</text>
<text x="94.4" y="177.9">RSVD23</text>
</g>
<g font-size="1.8" fill="#800">
<text x="333.7" y="26">1CT:1CT</text>
<text x="377.5" y="24.2">J8</text>
<text x="377.5" y="27.8">J7</text>
<text x="377.5" y="34.9">J5</text>
<text x="377.5" y="31.3">J6 RX-</text>
<text x="333.7" y="40.2">1CT:1CT</text>
<text x="377.5" y="38.4">J4</text>
<text x="377.5" y="42.2">J3 RX+</text>
<text x="377.5" y="45.5">J2 TX-</text>
<text x="377.5" y="48.6">J1 TX+</text>
<text x="334.8" y="54.2">1000pF</text>
<text x="334.8" y="56.7">2KV</text>
<text x="374.6" y="54.9">4X75 ohms</text>
<text x="332" y="64.1">Green LED</text>
<text x="332.3" y="74.3">Yellow LED</text>
</g>
</svg>
